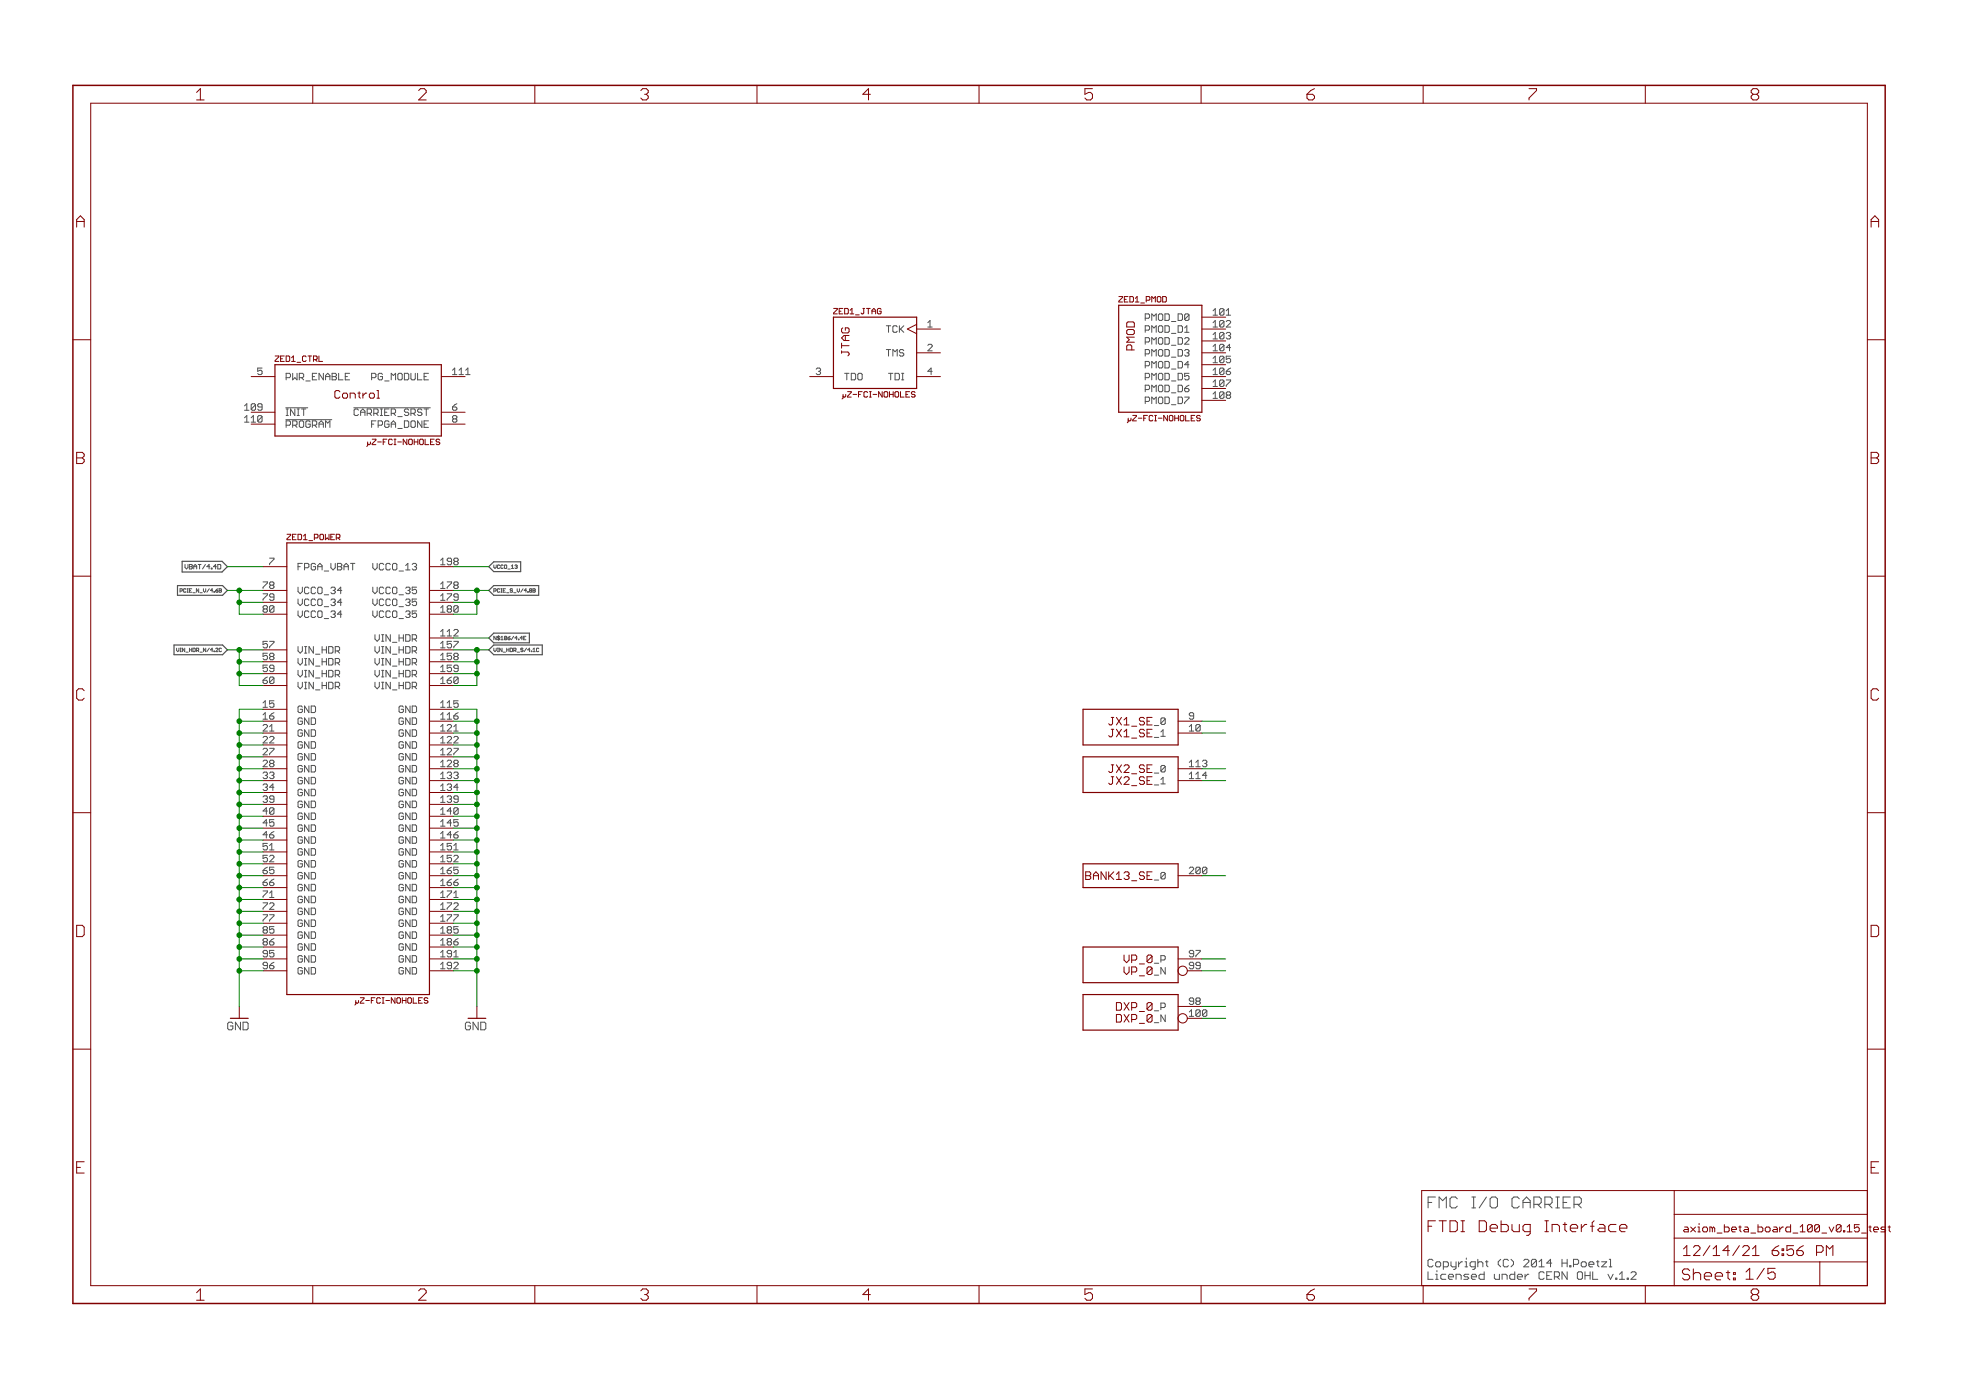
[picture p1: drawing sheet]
<svg xmlns="http://www.w3.org/2000/svg" width="420mm" height="297mm" viewBox="0 0 420 297" stroke-linecap="round" stroke-linejoin="round" font-family="sans-serif">
<g fill="none" stroke="#505050" stroke-width=".21">
<path d="M73.8 79.8h.9M80.1 79.8h-.7v1.4M244.8 78.2h.6M244.8 75.6h.6M244.8 73.1h.6M244.8 70.5h.6M244.8 68h.6M245.4 79.8h-.6v1.4M245.4 67.1h-.6v1.4M245.4 69.6h-.6v1.4M245.4 72.2h-.6v1.4M245.4 74.7h-.6v1.4"/>
<path d="M245.4 77.2h-.6v1.4M61.1 87.1h4.7M61.1 89.7h9.8M73.8 81.2h.9M75.6 87.1h16.4M75.9 87.4l-.2 .2v1l.2 .2M79.4 80.7h.7M79.4 90.6h.5M80.3 89.9h-.9v1.4M244.8 80.7h.6M244.8 85.8h.6M244.8 83.2h.6"/>
<path d="M245.4 82.3h-.6v1.4M245.4 84.9h-.6v1.4M79.7 120.4v.9l.4 .5M79.7 125.5v.9l.4 .5M79.7 128v.9l.4 .5M79.7 130.6v.9l.4 .5M348.8 271.8h.6l.3 .2v.3l-1.1 1.1h1.1"/>
</g>
<path d="M38.9 120h8.6l1.1 1.1-1.1 1.1h-8.6zM37.2 137.8h10.4l1 1.1-1 1h-10.4zM37.9 125.1h9.7l1 1.1-1 1h-9.7zM104.5 138.9l1-1.1h10.4v2.1h-10.4zM104.5 121.1l1-1h5.8v2.1h-5.8zM104.5 136.3l1-1h7.6v2.1h-7.6zM104.5 126.2l1-1.1h9.6v2.1h-9.6z" fill="none" stroke="#505050" stroke-width=".25"/>
<path d="M58.8 77.9h35.5v15.3h-35.5zM178.1 67.8h17.8v15.2h-17.8zM239.1 65.2h17.8v22.9h-17.8zM61.3 116h30.5v96.5h-30.5zM231.5 151.6h20.3v7.6h-20.3zM231.5 161.7h20.3v7.7h-20.3zM231.5 184.6h20.3v5.1h-20.3zM231.5 212.5h20.3v7.6h-20.3zM231.5 202.4h20.3v7.6h-20.3z" fill="none" stroke="#800000" stroke-width=".25"/>
<g fill="none" stroke="#800000" stroke-width=".21">
<path d="M66.8 18.2v3.9M114.3 18.2v3.9M161.8 18.2v3.9M209.2 18.2v3.9M256.7 18.2v3.9M304.1 18.2v3.9M351.6 18.2v3.9M19.4 22.1h379.7v252.6h-379.7zM15.6 72.6h3.8M195.9 69.3l-2 1 2 1M195.9 70.3h5.1M195.9 75.4h5.1"/>
<path d="M256.9 70.3h5M256.9 75.4h5M256.9 77.9h5M256.9 72.9h5M256.9 67.8h5M399.1 72.6h3.8M53.7 88.1h5.1M53.7 80.5h5.1M53.7 90.6h5.1M78.6 94.4v.8l-.2 .2M78.6 94.8l.2 .2M94.3 88.1h5.1"/>
<path d="M94.3 80.5h5.1M94.3 90.6h5.1M173 80.5h5.1M180.2 84.3v.7l-.2 .3M180.2 84.7l.2 .2M195.9 80.5h5.1M241.1 89.4v.7l-.2 .2M241.1 89.7l.2 .2M256.9 80.5h5M256.9 85.6h5M256.9 83h5M15.6 123.1h3.8"/>
<path d="M56.2 126.2h5.1M56.2 128.7h5.1M56.2 131.3h5.1M56.2 121.1h5.1M56.2 138.9h5.1M91.8 126.2h5.1M91.8 128.7h5.1M91.8 131.3h5.1M91.8 121.1h5.1M91.8 138.9h5.1M91.8 136.3h5.1M399.1 123.1h3.8"/>
<path d="M56.2 151.6h5.1M56.2 154.1h5.1M56.2 156.7h5.1M56.2 159.2h5.1M56.2 141.4h5.1M56.2 144h5.1M56.2 146.5h5.1M91.8 151.6h5.1M91.8 154.1h5.1M91.8 156.7h5.1M91.8 159.2h5.1M91.8 141.4h5.1"/>
<path d="M91.8 144h5.1M91.8 146.5h5.1M251.8 154.1h5.1M251.8 156.7h5.1M15.6 173.7h3.8M56.2 161.7h5.1M56.2 164.3h5.1M56.2 166.8h5.1M56.2 169.4h5.1M56.2 171.9h5.1M56.2 174.4h5.1M56.2 177h5.1"/>
<path d="M56.2 179.5h5.1M91.8 161.7h5.1M91.8 164.3h5.1M91.8 166.8h5.1M91.8 169.4h5.1M91.8 171.9h5.1M91.8 174.4h5.1M91.8 177h5.1M91.8 179.5h5.1M251.8 164.3h5.1M251.8 166.8h5.1M399.1 173.7h3.8"/>
<path d="M56.2 182.1h5.1M56.2 184.6h5.1M56.2 187.1h5.1M56.2 189.7h5.1M56.2 192.2h5.1M56.2 194.8h5.1M56.2 197.3h5.1M56.2 199.8h5.1M91.8 182.1h5.1M91.8 184.6h5.1M91.8 187.1h5.1M91.8 189.7h5.1"/>
<path d="M91.8 192.2h5.1M91.8 194.8h5.1M91.8 197.3h5.1M91.8 199.8h5.1M232 187.1h.9M232.9 186.3h-.9v1.6h.9M251.8 187.1h5.1M51.1 215.1v2.5M56.2 202.4h5.1M56.2 204.9h5.1M56.2 207.5h5.1M76 213.8v.8l-.2 .2"/>
<path d="M76 214.2l.2 .2M91.8 202.4h5.1M91.8 204.9h5.1M91.8 207.5h5.1M101.9 215.1v2.5M251.8 204.9h5.1M251.8 215.1h5.1M15.6 224.2h3.8M399.1 224.2h3.8M357.8 254.4v20.3M357.8 259.5h41.3M399.1 254.4h-95.3v20.3"/>
<path d="M66.8 274.7v3.9M114.3 274.7v3.9M161.8 274.7v3.9M209.2 274.7v3.9M256.7 274.7v3.9M304.1 274.7v3.9M351.6 274.7v3.9M357.8 269.7h41.3M357.8 264.6h41.3M388.9 269.7v5"/>
<circle cx="252.8" cy="207.5" r=".99"/>
<circle cx="252.8" cy="217.6" r=".99"/>
</g>
<path d="M15.6 18.2h387.3v260.4h-387.3z" fill="none" stroke="#800000" stroke-width=".32"/>
<g fill="none" stroke="#008000" stroke-width=".21">
<path d="M48.6 138.9h7.6M48.6 121.1h7.6M48.6 126.2h7.6M51.1 126.2v5.1h5.1M51.1 138.9v7.6h5.1M51.1 128.7h5.1M96.9 138.9h7.6M96.9 121.1h7.6M96.9 136.3h7.6M96.9 128.7h5M96.9 126.2h7.6M101.9 138.9v7.6h-5"/>
<path d="M101.9 126.2v5.1h-5M51.1 144h5.1M51.1 141.4h5.1M51.1 154.1h5.1M51.1 156.7h5.1M51.1 159.2h5.1M56.2 151.6h-5.1v63.5M96.9 144h5M96.9 141.4h5M96.9 151.6h5v63.5M96.9 154.1h5M96.9 156.7h5"/>
<path d="M96.9 159.2h5M256.9 154.1h5M256.9 156.7h5M51.1 161.7h5.1M51.1 164.3h5.1M51.1 166.8h5.1M51.1 169.4h5.1M51.1 171.9h5.1M51.1 174.4h5.1M51.1 177h5.1M51.1 179.5h5.1M96.9 161.7h5"/>
<path d="M96.9 164.3h5M96.9 166.8h5M96.9 169.4h5M96.9 171.9h5M96.9 174.4h5M96.9 177h5M96.9 179.5h5M256.9 164.3h5M256.9 166.8h5M51.1 182.1h5.1M51.1 184.6h5.1M51.1 187.1h5.1"/>
<path d="M51.1 189.7h5.1M51.1 192.2h5.1M51.1 194.8h5.1M51.1 197.3h5.1M51.1 199.8h5.1M96.9 182.1h5M96.9 184.6h5M96.9 187.1h5M96.9 189.7h5M96.9 192.2h5M96.9 194.8h5M96.9 197.3h5"/>
<path d="M96.9 199.8h5M256.9 187.1h5M51.1 202.4h5.1M51.1 204.9h5.1M51.1 207.5h5.1M96.9 202.4h5M96.9 204.9h5M96.9 207.5h5M256.9 204.9h5M256.9 207.5h5M256.9 215.1h5M256.9 217.6h5"/>
</g>
<g fill="#008000" stroke="#008000" stroke-width=".21">
<circle cx="51.1" cy="144" r=".51"/>
<circle cx="51.1" cy="141.4" r=".51"/>
<circle cx="51.1" cy="138.9" r=".51"/>
<circle cx="51.1" cy="154.1" r=".51"/>
<circle cx="51.1" cy="156.7" r=".51"/>
<circle cx="51.1" cy="159.2" r=".51"/>
<circle cx="51.1" cy="161.7" r=".51"/>
<circle cx="51.1" cy="164.3" r=".51"/>
<circle cx="51.1" cy="166.8" r=".51"/>
<circle cx="51.1" cy="169.4" r=".51"/>
<circle cx="51.1" cy="171.9" r=".51"/>
<circle cx="51.1" cy="174.4" r=".51"/>
<circle cx="51.1" cy="177" r=".51"/>
<circle cx="51.1" cy="179.5" r=".51"/>
<circle cx="51.1" cy="182.1" r=".51"/>
<circle cx="51.1" cy="184.6" r=".51"/>
<circle cx="51.1" cy="187.1" r=".51"/>
<circle cx="51.1" cy="189.7" r=".51"/>
<circle cx="51.1" cy="192.2" r=".51"/>
<circle cx="51.1" cy="194.8" r=".51"/>
<circle cx="51.1" cy="197.3" r=".51"/>
<circle cx="51.1" cy="199.8" r=".51"/>
<circle cx="51.1" cy="202.4" r=".51"/>
<circle cx="51.1" cy="204.9" r=".51"/>
<circle cx="51.1" cy="207.5" r=".51"/>
<circle cx="101.9" cy="154.1" r=".51"/>
<circle cx="101.9" cy="156.7" r=".51"/>
<circle cx="101.9" cy="159.2" r=".51"/>
<circle cx="101.9" cy="161.7" r=".51"/>
<circle cx="101.9" cy="164.3" r=".51"/>
<circle cx="101.9" cy="166.8" r=".51"/>
<circle cx="101.9" cy="169.4" r=".51"/>
<circle cx="101.9" cy="171.9" r=".51"/>
<circle cx="101.9" cy="174.4" r=".51"/>
<circle cx="101.9" cy="177" r=".51"/>
<circle cx="101.9" cy="179.5" r=".51"/>
<circle cx="101.9" cy="182.1" r=".51"/>
<circle cx="101.9" cy="184.6" r=".51"/>
<circle cx="101.9" cy="187.1" r=".51"/>
<circle cx="101.9" cy="189.7" r=".51"/>
<circle cx="101.9" cy="192.2" r=".51"/>
<circle cx="101.9" cy="194.8" r=".51"/>
<circle cx="101.9" cy="197.3" r=".51"/>
<circle cx="101.9" cy="199.8" r=".51"/>
<circle cx="101.9" cy="202.4" r=".51"/>
<circle cx="101.9" cy="204.9" r=".51"/>
<circle cx="101.9" cy="207.5" r=".51"/>
<circle cx="101.9" cy="138.9" r=".51"/>
<circle cx="101.9" cy="141.4" r=".51"/>
<circle cx="101.9" cy="144" r=".51"/>
<circle cx="51.1" cy="128.7" r=".51"/>
<circle cx="51.1" cy="126.2" r=".51"/>
<circle cx="101.9" cy="128.7" r=".51"/>
<circle cx="101.9" cy="126.2" r=".51"/>
</g>
<g font-size="3.7" fill="#800000">
<text x="42" y="21.4">1</text>
<text x="89.5" y="21.4">2</text>
<text x="136.9" y="21.4">3</text>
<text x="184.4" y="21.4">4</text>
<text x="231.8" y="21.4">5</text>
<text x="279.3" y="21.4">6</text>
<text x="326.8" y="21.4">7</text>
<text x="374.2" y="21.4">8</text>
<text x="16.4" y="48.6">A</text>
<text x="399.9" y="48.6">A</text>
<text x="16.4" y="99.2">B</text>
<text x="399.9" y="99.2">B</text>
<text x="16.4" y="149.7">C</text>
<text x="399.9" y="149.7">C</text>
<text x="16.4" y="200.2">D</text>
<text x="399.9" y="200.2">D</text>
<text x="16.4" y="250.8">E</text>
<text x="399.9" y="250.8">E</text>
<text x="42" y="277.9">1</text>
<text x="89.5" y="277.9">2</text>
<text x="136.9" y="277.9">3</text>
<text x="184.4" y="277.9">4</text>
<text x="231.8" y="277.9">5</text>
<text x="279.3" y="277.9">6</text>
<text x="326.8" y="277.9">7</text>
<text x="374.2" y="277.9">8</text>
</g>
<text font-size="3.6" fill="#505050" x="305.1" y="258.2">FMC I/O CARRIER</text>
<g font-size="3.6" fill="#800000">
<text x="305.1" y="263.3">FTDI Debug Interface</text>
<text x="359.4" y="273.6">Sheet: 1/5</text>
</g>
<g font-size="3.2" fill="#800000">
<text x="359.7" y="268.4">12/14/21</text>
<text x="377.2" y="268.4">6:56 PM</text>
</g>
<g font-size="2.5" fill="#800000">
<text x="181.5" y="75.9" transform="rotate(-90 181.5 75.9)">JTAG</text>
<text x="242.5" y="74.6" transform="rotate(-90 242.5 74.6)">PMOD</text>
<text x="71.3" y="85.2">Control</text>
<text x="237.7" y="155">JX1_SE</text>
<text x="237.7" y="157.5">JX1_SE</text>
<text x="237.7" y="165.2">JX2_SE</text>
<text x="237.7" y="167.7">JX2_SE</text>
<text x="233.1" y="188">BANK13_SE</text>
<text x="240.7" y="205.8">VP_0</text>
<text x="240.7" y="208.3">VP_0</text>
<text x="239.2" y="216">DXP_0</text>
<text x="48.6" y="220.1">GND</text>
<text x="99.4" y="220.1">GND</text>
<text x="239.2" y="218.5">DXP_0</text>
</g>
<g font-size="2.5" fill="#505050">
<text x="305.1" y="270.8">Copyright (C) 2014 H.Poetzl</text>
<text x="305.1" y="273.5">Licensed under CERN OHL v.1.2</text>
</g>
<g font-size="2.3" fill="#800000">
<text x="359.7" y="263.3">axiom_beta_board_100_v0.15_t</text>
<text x="399.4" y="263.3">est</text>
</g>
<g font-size="2.1" fill="#505050">
<text x="189.7" y="71.1">TCK</text>
<text x="198.2" y="70">1</text>
<text x="245.5" y="71.1">PMOD_D1</text>
<text x="245.5" y="68.5">PMOD_D0</text>
<text x="259.2" y="70">102</text>
<text x="259.2" y="67.4">101</text>
<text x="189.7" y="76.2">TMS</text>
<text x="198.2" y="75">2</text>
<text x="245.5" y="76.2">PMOD_D3</text>
<text x="245.5" y="73.6">PMOD_D2</text>
<text x="259.2" y="77.6">105</text>
<text x="259.2" y="75">104</text>
<text x="259.2" y="72.5">103</text>
<text x="55.1" y="80.1">5</text>
<text x="61.1" y="81.2">PWR_ENABLE</text>
<text x="80.3" y="81.2">PG_MODULE</text>
<text x="96.6" y="80.1">111</text>
<text x="174.5" y="80.1">3</text>
<text x="180.4" y="81.2">TDO</text>
<text x="189.7" y="81.2">TDI</text>
<text x="198.2" y="80.1">4</text>
<text x="245.5" y="83.8">PMOD_D6</text>
<text x="245.5" y="81.2">PMOD_D5</text>
<text x="245.5" y="78.7">PMOD_D4</text>
<text x="259.2" y="82.7">107</text>
<text x="259.2" y="80.1">106</text>
<text x="52.5" y="87.7">109</text>
<text x="61.1" y="88.8">INIT</text>
<text x="76.5" y="88.8">CARRIER_SRST</text>
<text x="96.6" y="87.7">6</text>
<text x="245.5" y="86.3">PMOD_D7</text>
<text x="259.2" y="85.2">108</text>
<text x="52.5" y="90.3">110</text>
<text x="61.1" y="91.4">PROGRAM</text>
<text x="80.3" y="91.4">FPGA_DONE</text>
<text x="96.6" y="90.3">8</text>
<text x="56.4" y="125.8">78</text>
<text x="57.6" y="120.7">7</text>
<text x="63.6" y="121.9">FPGA_VBAT</text>
<text x="80.4" y="121.9">VCCO_13</text>
<text x="94.1" y="125.8">178</text>
<text x="94.1" y="120.7">198</text>
<text x="56.4" y="130.9">80</text>
<text x="56.4" y="128.4">79</text>
<text x="63.6" y="129.5">VCCO_34</text>
<text x="63.6" y="126.9">VCCO_34</text>
<text x="80.4" y="126.9">VCCO_35</text>
<text x="80.4" y="129.5">VCCO_35</text>
<text x="94.1" y="128.4">179</text>
<text x="94.1" y="130.9">180</text>
<text x="63.6" y="132">VCCO_34</text>
<text x="80.4" y="132">VCCO_35</text>
<text x="80.4" y="137.1">VIN_HDR</text>
<text x="94.1" y="136">112</text>
<text x="56.4" y="143.6">59</text>
<text x="56.4" y="141.1">58</text>
<text x="56.4" y="138.5">57</text>
<text x="63.6" y="142.2">VIN_HDR</text>
<text x="63.6" y="139.6">VIN_HDR</text>
<text x="80.4" y="139.6">VIN_HDR</text>
<text x="80.4" y="142.2">VIN_HDR</text>
<text x="94.1" y="138.5">157</text>
<text x="94.1" y="141.1">158</text>
<text x="94.1" y="143.6">159</text>
<text x="56.4" y="146.1">60</text>
<text x="63.6" y="147.3">VIN_HDR</text>
<text x="63.6" y="144.7">VIN_HDR</text>
<text x="80.4" y="144.7">VIN_HDR</text>
<text x="80.4" y="147.3">VIN_HDR</text>
<text x="94.1" y="146.1">160</text>
<text x="56.4" y="151.2">15</text>
<text x="56.4" y="153.8">16</text>
<text x="63.6" y="152.3">GND</text>
<text x="63.6" y="154.9">GND</text>
<text x="85.5" y="152.3">GND</text>
<text x="85.5" y="154.9">GND</text>
<text x="94.1" y="151.2">115</text>
<text x="94.1" y="153.8">116</text>
<text x="246.8" y="154.9">_0</text>
<text x="254.1" y="153.8">9</text>
<text x="56.4" y="156.3">21</text>
<text x="56.4" y="158.8">22</text>
<text x="56.4" y="161.4">27</text>
<text x="63.6" y="157.4">GND</text>
<text x="63.6" y="160">GND</text>
<text x="85.5" y="157.4">GND</text>
<text x="85.5" y="160">GND</text>
<text x="94.1" y="156.3">121</text>
<text x="94.1" y="158.8">122</text>
<text x="94.1" y="161.4">127</text>
<text x="246.8" y="157.4">_1</text>
<text x="254.1" y="156.3">10</text>
<text x="56.4" y="163.9">28</text>
<text x="56.4" y="166.5">33</text>
<text x="63.6" y="162.5">GND</text>
<text x="63.6" y="165">GND</text>
<text x="63.6" y="167.6">GND</text>
<text x="85.5" y="162.5">GND</text>
<text x="85.5" y="165">GND</text>
<text x="85.5" y="167.6">GND</text>
<text x="94.1" y="163.9">128</text>
<text x="94.1" y="166.5">133</text>
<text x="246.8" y="165">_0</text>
<text x="246.8" y="167.6">_1</text>
<text x="254.1" y="163.9">113</text>
<text x="254.1" y="166.5">114</text>
<text x="56.4" y="169">34</text>
<text x="56.4" y="171.5">39</text>
<text x="63.6" y="170.1">GND</text>
<text x="63.6" y="172.7">GND</text>
<text x="85.5" y="170.1">GND</text>
<text x="85.5" y="172.7">GND</text>
<text x="94.1" y="169">134</text>
<text x="94.1" y="171.5">139</text>
<text x="56.4" y="174.1">40</text>
<text x="56.4" y="176.6">45</text>
<text x="56.4" y="179.2">46</text>
<text x="63.6" y="175.2">GND</text>
<text x="63.6" y="177.7">GND</text>
<text x="85.5" y="175.2">GND</text>
<text x="85.5" y="177.7">GND</text>
<text x="94.1" y="174.1">140</text>
<text x="94.1" y="176.6">145</text>
<text x="94.1" y="179.2">146</text>
<text x="56.4" y="181.7">51</text>
<text x="56.4" y="184.2">52</text>
<text x="63.6" y="180.3">GND</text>
<text x="63.6" y="182.8">GND</text>
<text x="63.6" y="185.4">GND</text>
<text x="85.5" y="180.3">GND</text>
<text x="85.5" y="182.8">GND</text>
<text x="85.5" y="185.4">GND</text>
<text x="94.1" y="181.7">151</text>
<text x="94.1" y="184.2">152</text>
<text x="56.4" y="186.8">65</text>
<text x="56.4" y="189.3">66</text>
<text x="56.4" y="191.9">71</text>
<text x="63.6" y="187.9">GND</text>
<text x="63.6" y="190.4">GND</text>
<text x="85.5" y="187.9">GND</text>
<text x="85.5" y="190.4">GND</text>
<text x="94.1" y="186.8">165</text>
<text x="94.1" y="189.3">166</text>
<text x="94.1" y="191.9">171</text>
<text x="246.8" y="187.9">_0</text>
<text x="254.1" y="186.8">200</text>
<text x="56.4" y="194.4">72</text>
<text x="56.4" y="196.9">77</text>
<text x="63.6" y="193">GND</text>
<text x="63.6" y="195.5">GND</text>
<text x="85.5" y="193">GND</text>
<text x="85.5" y="195.5">GND</text>
<text x="94.1" y="194.4">172</text>
<text x="94.1" y="196.9">177</text>
<text x="56.4" y="199.5">85</text>
<text x="56.4" y="202">86</text>
<text x="63.6" y="198">GND</text>
<text x="63.6" y="200.6">GND</text>
<text x="63.6" y="203.1">GND</text>
<text x="85.5" y="198">GND</text>
<text x="85.5" y="200.6">GND</text>
<text x="85.5" y="203.1">GND</text>
<text x="94.1" y="199.5">185</text>
<text x="94.1" y="202">186</text>
<text x="56.4" y="204.6">95</text>
<text x="56.4" y="207.1">96</text>
<text x="63.6" y="205.7">GND</text>
<text x="63.6" y="208.2">GND</text>
<text x="85.5" y="205.7">GND</text>
<text x="85.5" y="208.2">GND</text>
<text x="94.1" y="204.6">191</text>
<text x="94.1" y="207.1">192</text>
<text x="254.1" y="204.6">97</text>
<text x="254.1" y="214.7">98</text>
</g>
<g font-size="2.1" fill="#800000">
<text x="246.8" y="208.2">_N</text>
<text x="246.8" y="205.7">_P</text>
<text x="254.1" y="207.1">99</text>
<text x="246.8" y="215.8">_P</text>
<text x="246.8" y="218.4">_N</text>
<text x="254.1" y="217.2">100</text>
</g>
<g font-size="1.8" fill="#800000">
<text x="239.1" y="64.6">ZED1_PMOD</text>
<text x="178.1" y="67.1">ZED1_JTAG</text>
<text x="58.7" y="77.3">ZED1_CTRL</text>
<text x="180.8" y="84.9">µZ-FCI-NOHOLES</text>
<text x="241.7" y="90">µZ-FCI-NOHOLES</text>
<text x="79.2" y="95.1">µZ-FCI-NOHOLES</text>
<text x="61.3" y="115.4">ZED1_POWER</text>
<text x="76.6" y="214.4">µZ-FCI-NOHOLES</text>
</g>
<text font-size="1.4" fill="#505050" x="39.8" y="121.6">VBAT/4.4D</text>
<g font-size="1.1" fill="#505050">
<text x="105.5" y="121.5">VCCO_13</text>
<text x="38.5" y="126.6">PCIE_N_V/4.6B</text>
<text x="105.5" y="126.6">PCIE_S_V/4.8B</text>
<text x="105.5" y="136.7">N$106/4.4E</text>
<text x="37.8" y="139.3">VIN_HDR_N/4.2C</text>
<text x="105.5" y="139.3">VIN_HDR_S/4.1C</text>
</g>
</svg>
